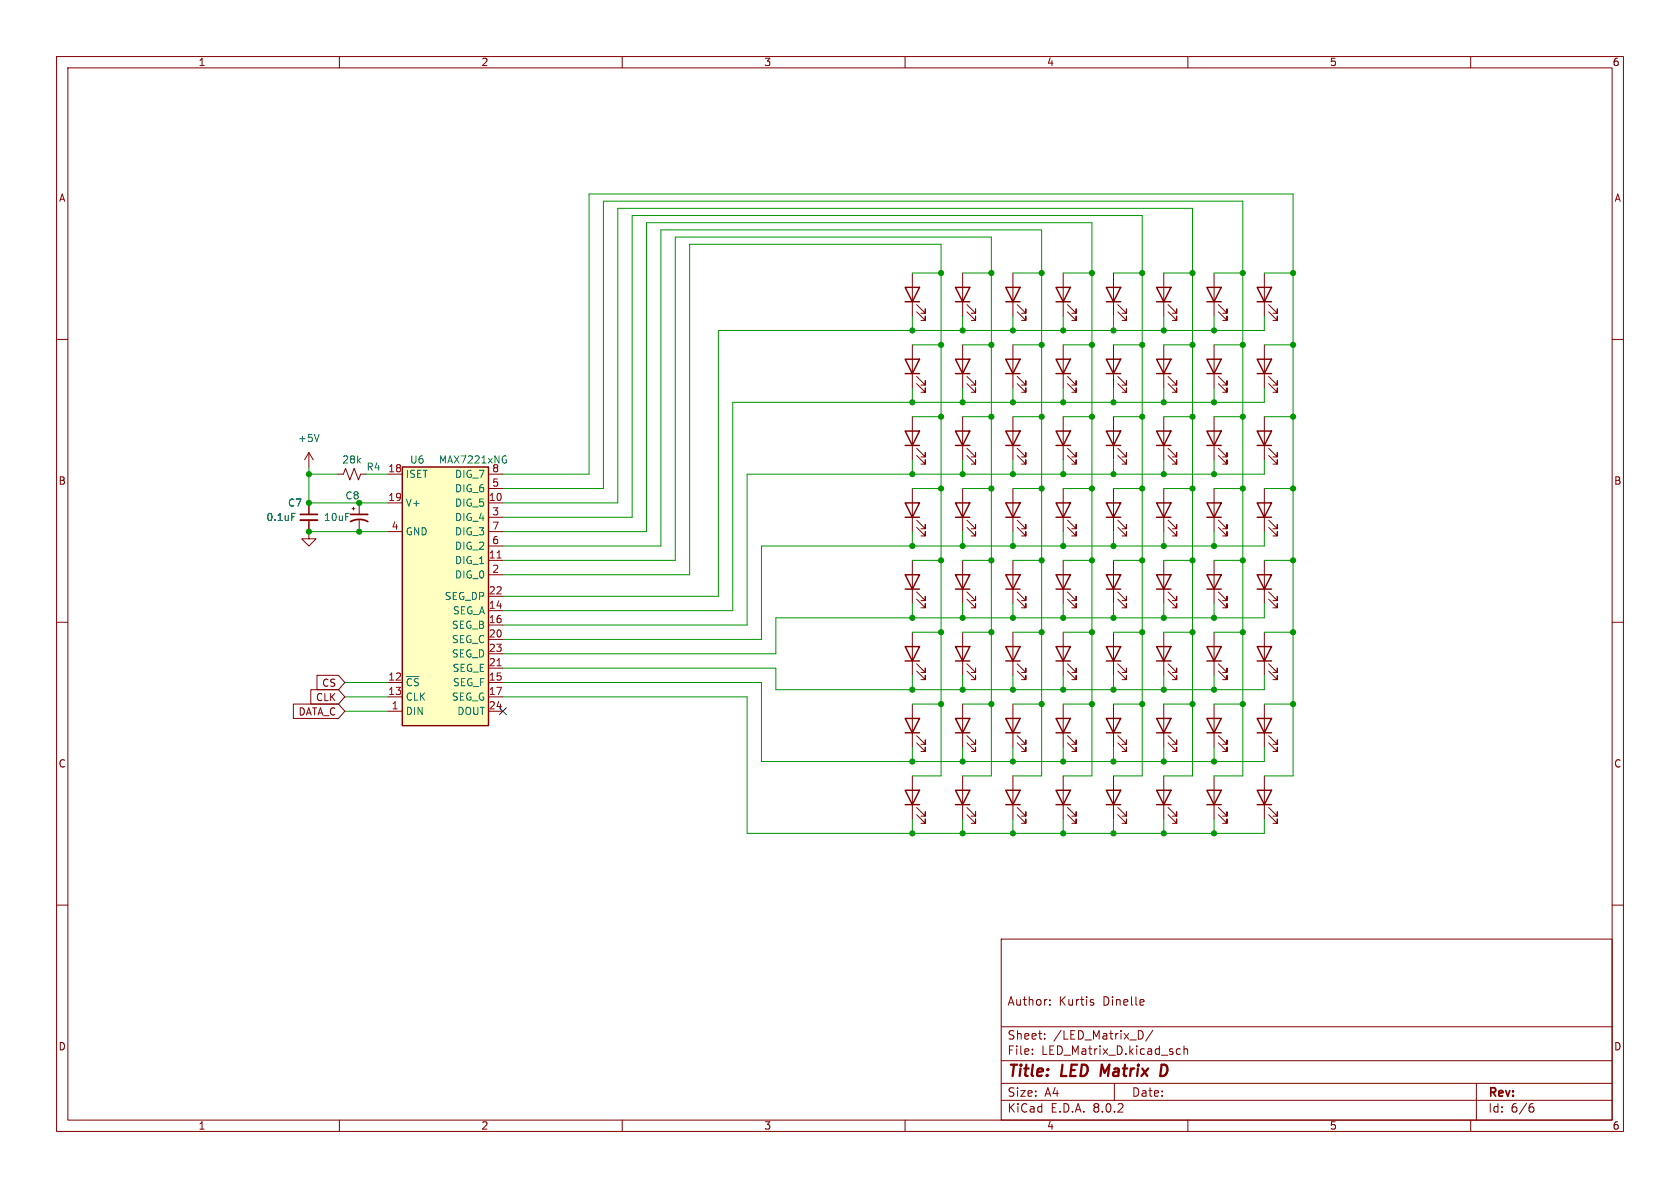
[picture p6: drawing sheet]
<svg xmlns="http://www.w3.org/2000/svg" width="297mm" height="210mm" viewBox="0 0 297 210" stroke-linecap="round" stroke-linejoin="round" font-family="sans-serif">
<g fill="none" stroke="#840000" stroke-width=".18">
<path d="M10 10h277v190h-277zM12 12h273v186h-273zM60 10v2M110 10v2M160 10v2M210 10v2M260 10v2M10 60h2M285 60h2M205.7 61v7.6M205.7 73.7v7.6M206.5 79.2l1.5 1.6v-.8v.8h-.7"/>
<path d="M206.5 67.8l1.5 1.5v-.7v.7h-.7M206.5 66.5l1.5 1.6v-.8v.8h-.7M214.6 61v7.6M214.6 73.7v7.6M215.4 79.2l1.5 1.6v-.8v.8h-.7M215.4 67.8l1.5 1.5v-.7v.7h-.7M215.4 66.5l1.5 1.6v-.8v.8h-.7M223.5 61v7.6M223.5 73.7v7.6M224.3 67.8l1.5 1.5v-.7v.7h-.8M224.3 66.5l1.5 1.6v-.8v.8h-.8M224.3 79.2l1.5 1.6v-.8v.8h-.8"/>
<path d="M54.6 80l-.8 1.3M54.6 80v2.6M54.6 80l.8 1.3M59.7 83.8h1l.4-1 .7 2 .8-2 .8 2 .4-1h1M196.8 99.1v7.6M205.7 86.4v7.6M205.7 99.1v7.6M206.5 93.2l1.5 1.5v-.7v.7h-.7M206.5 91.9l1.5 1.6v-.8v.8h-.7M206.5 80.5l1.5 1.5v-.7v.7h-.7M214.6 86.4v7.6M214.6 99.1v7.6"/>
<path d="M215.4 80.5l1.5 1.5v-.7v.7h-.7M215.4 93.2l1.5 1.5v-.7v.7h-.7M215.4 91.9l1.5 1.6v-.8v.8h-.7M223.5 86.4v7.6M223.5 99.1v7.6M224.3 93.2l1.5 1.5v-.7v.7h-.8M224.3 91.9l1.5 1.6v-.8v.8h-.8M224.3 80.5l1.5 1.5v-.7v.7h-.8M10 110h2M197.6 105.9l1.5 1.5v-.7v.7h-.7M197.6 104.6l1.5 1.6v-.8v.8h-.7M205.7 111.8v7.6"/>
<path d="M206.5 105.9l1.5 1.5v-.7v.7h-.7M206.5 104.6l1.5 1.6v-.8v.8h-.7M206.5 118.6l1.5 1.5v-.7v.7h-.7M206.5 117.3l1.5 1.6v-.8v.8h-.7M215.4 105.9l1.5 1.5v-.7v.7h-.7M215.4 104.6l1.5 1.6v-.8v.8h-.7M223.5 111.8v7.6M224.3 118.6l1.5 1.5v-.7v.7h-.8M224.3 117.3l1.5 1.6v-.8v.8h-.8M224.3 105.9l1.5 1.5v-.7v.7h-.8M224.3 104.6l1.5 1.6v-.8v.8h-.8M285 110h2"/>
<path d="M10 160h2M285 160h2M177 166h108v32h-108zM185.6 177.6v.1M185.6 176.8v.1M193 177.2l.3 .1 .1 .2-.2 .2h-.3M193 176.7l.3 .1M202 176.7l.2 .4-.7 .1M202.2 177.6l-.2 .1M60 198v2M110 198v2M160 198v2"/>
<path d="M177 194.5h108M177 191.5h108M177 187.5h108M177 181.5h108M182.5 186.3v.1M182.5 185.5v.1M184.7 183.6v.1M184.7 182.8v.1M197 191.5v3M201.6 182.2a.81 .81 0 0 1 .5 .7 .81 .81 0 0 1-.5 .8M203.8 182.1l-1.3 2M208.1 186.3h.6"/>
<path d="M208.1 185.5h.6M209.3 185.5l.2-.1 .4 .1 .1 .9M209.3 184.9v1.5M210 198v2M260 198v2M261 191.5v6.5M270.6 195.7h.3l.3 .3-.1 .5-.5 .1M271 195.1l-.4 .1"/>
</g>
<path d="M194.8 188.2l-.3 2M205.4 188.2h.4a1.08 1.08 0 0 1 .6 1.1 1.08 1.08 0 0 1-.8 .9h-.5z" fill="none" stroke="#840000" stroke-width=".4"/>
<g fill="none" stroke="#840000" stroke-width=".25">
<path d="M204.5 76.2h2.5l-1.3 2.5zM204.5 63.5h2.5l-1.3 2.5zM204.5 78.7h2.5M204.5 66h2.5M213.4 76.2h2.5l-1.3 2.5zM213.4 63.5h2.5l-1.3 2.5zM213.4 78.7h2.5M213.4 66h2.5M222.2 63.5h2.6l-1.3 2.5zM222.2 76.2h2.6l-1.3 2.5zM222.2 78.7h2.6M222.2 66h2.6"/>
<path d="M204.5 88.9h2.5l-1.3 2.5zM204.5 91.4h2.5M213.4 88.9h2.5l-1.3 2.5zM213.4 91.4h2.5M222.2 88.9h2.6l-1.3 2.5zM222.2 91.4h2.6M195.6 101.6h2.5l-1.3 2.5zM195.6 104.1h2.5M204.5 101.6h2.5l-1.3 2.5zM204.5 114.3h2.5l-1.3 2.5zM204.5 116.8h2.5M204.5 104.1h2.5"/>
<path d="M213.4 101.6h2.5l-1.3 2.5zM213.4 104.1h2.5M222.2 114.3h2.6l-1.3 2.5zM222.2 101.6h2.6l-1.3 2.5zM222.2 116.8h2.6M222.2 104.1h2.6"/>
</g>
<path d="M56.4 76.8l-.4 1.2" fill="none" stroke="#006464" stroke-width=".18"/>
<path d="M71.1 82.6h15.3v45.7h-15.3z" fill="#ffffc2"/>
<g fill="none" stroke="#840000" stroke-width=".25">
<path d="M160 50.8h2.6l-1.3 2.5zM160 53.3h2.6M168.9 50.8h2.5l-1.2 2.5zM168.9 53.3h2.5M177.8 50.8h2.5l-1.2 2.5zM177.8 53.3h2.5M186.7 50.8h2.5l-1.2 2.5zM186.7 53.3h2.5M195.6 50.8h2.5l-1.3 2.5zM195.6 53.3h2.5M204.5 50.8h2.5l-1.3 2.5zM204.5 53.3h2.5"/>
<path d="M213.4 50.8h2.5l-1.3 2.5zM213.4 53.3h2.5M222.2 50.8h2.6l-1.3 2.5zM222.2 53.3h2.6M160 76.2h2.6l-1.3 2.5zM160 63.5h2.6l-1.3 2.5zM160 78.7h2.6M160 66h2.6M168.9 76.2h2.5l-1.2 2.5zM168.9 63.5h2.5l-1.2 2.5zM168.9 78.7h2.5M168.9 66h2.5"/>
<path d="M177.8 63.5h2.5l-1.2 2.5zM177.8 76.2h2.5l-1.2 2.5zM177.8 78.7h2.5M177.8 66h2.5M186.7 63.5h2.5l-1.2 2.5zM186.7 76.2h2.5l-1.2 2.5zM186.7 78.7h2.5M186.7 66h2.5M195.6 63.5h2.5l-1.3 2.5zM195.6 76.2h2.5l-1.3 2.5zM195.6 78.7h2.5M195.6 66h2.5"/>
<path d="M71.1 82.6h15.3v45.7h-15.3zM160 88.9h2.6l-1.3 2.5zM160 91.4h2.6M168.9 88.9h2.5l-1.2 2.5zM168.9 91.4h2.5M177.8 88.9h2.5l-1.2 2.5zM177.8 91.4h2.5M186.7 88.9h2.5l-1.2 2.5zM186.7 91.4h2.5M195.6 88.9h2.5l-1.3 2.5zM195.6 91.4h2.5M160 101.6h2.6l-1.3 2.5z"/>
<path d="M160 114.3h2.6l-1.3 2.5zM160 116.8h2.6M160 104.1h2.6M168.9 114.3h2.5l-1.2 2.5zM168.9 101.6h2.5l-1.2 2.5zM168.9 116.8h2.5M168.9 104.1h2.5M177.8 114.3h2.5l-1.2 2.5zM177.8 101.6h2.5l-1.2 2.5zM177.8 116.8h2.5M177.8 104.1h2.5M186.7 114.3h2.5l-1.2 2.5z"/>
<path d="M186.7 101.6h2.5l-1.2 2.5zM186.7 116.8h2.5M186.7 104.1h2.5M195.6 114.3h2.5l-1.3 2.5zM195.6 116.8h2.5M213.4 114.3h2.5l-1.3 2.5zM213.4 116.8h2.5M160 139.7h2.6l-1.3 2.5zM160 127h2.6l-1.3 2.5zM160 129.5h2.6M168.9 127h2.5l-1.2 2.5zM168.9 139.7h2.5l-1.2 2.5z"/>
<path d="M168.9 129.5h2.5M177.8 127h2.5l-1.2 2.5zM177.8 139.7h2.5l-1.2 2.5zM177.8 129.5h2.5M186.7 127h2.5l-1.2 2.5zM186.7 139.7h2.5l-1.2 2.5zM186.7 129.5h2.5M195.6 127h2.5l-1.3 2.5zM195.6 139.7h2.5l-1.3 2.5zM195.6 129.5h2.5M204.5 127h2.5l-1.3 2.5zM204.5 139.7h2.5l-1.3 2.5z"/>
<path d="M204.5 129.5h2.5M213.4 139.7h2.5l-1.3 2.5zM213.4 127h2.5l-1.3 2.5zM213.4 129.5h2.5M222.2 127h2.6l-1.3 2.5zM222.2 139.7h2.6l-1.3 2.5zM222.2 129.5h2.6M160 142.2h2.6M168.9 142.2h2.5M177.8 142.2h2.5M186.7 142.2h2.5M195.6 142.2h2.5"/>
<path d="M204.5 142.2h2.5M213.4 142.2h2.5M222.2 142.2h2.6"/>
</g>
<g fill="none" stroke="#840000" stroke-width=".18">
<path d="M161.3 48.3v7.6M162.1 55.1l1.5 1.5v-.7v.7h-.8M162.1 53.8l1.5 1.6v-.8v.8h-.8M170.2 48.3v7.6M170.9 55.1l1.6 1.5v-.7v.7h-.8M170.9 53.8l1.6 1.6v-.8v.8h-.8M179.1 48.3v7.6M179.8 55.1l1.6 1.5v-.7v.7h-.8M179.8 53.8l1.6 1.6v-.8v.8h-.8M188 48.3v7.6M188.7 55.1l1.5 1.5v-.7v.7h-.7M188.7 53.8l1.5 1.6v-.8v.8h-.7"/>
<path d="M196.8 48.3v7.6M197.6 55.1l1.5 1.5v-.7v.7h-.7M197.6 53.8l1.5 1.6v-.8v.8h-.7M205.7 48.3v7.6M206.5 55.1l1.5 1.5v-.7v.7h-.7M206.5 53.8l1.5 1.6v-.8v.8h-.7M214.6 48.3v7.6M215.4 55.1l1.5 1.5v-.7v.7h-.7M215.4 53.8l1.5 1.6v-.8v.8h-.7M223.5 48.3v7.6M224.3 55.1l1.5 1.5v-.7v.7h-.8M224.3 53.8l1.5 1.6v-.8v.8h-.8"/>
<path d="M161.3 61v7.6M161.3 73.7v7.6M162.1 79.2l1.5 1.6v-.8v.8h-.8M162.1 67.8l1.5 1.5v-.7v.7h-.8M162.1 66.5l1.5 1.6v-.8v.8h-.8M170.2 61v7.6M170.2 73.7v7.6M170.9 79.2l1.6 1.6v-.8v.8h-.8M170.9 67.8l1.6 1.5v-.7v.7h-.8M170.9 66.5l1.6 1.6v-.8v.8h-.8M179.1 61v7.6M179.1 73.7v7.6"/>
<path d="M179.8 67.8l1.6 1.5v-.7v.7h-.8M179.8 66.5l1.6 1.6v-.8v.8h-.8M179.8 79.2l1.6 1.6v-.8v.8h-.8M188 61v7.6M188 73.7v7.6M188.7 67.8l1.5 1.5v-.7v.7h-.7M188.7 66.5l1.5 1.6v-.8v.8h-.7M188.7 79.2l1.5 1.6v-.8v.8h-.7M196.8 61v7.6M196.8 73.7v7.6M197.6 67.8l1.5 1.5v-.7v.7h-.7M197.6 66.5l1.5 1.6v-.8v.8h-.7"/>
<path d="M197.6 79.2l1.5 1.6v-.8v.8h-.7M54.6 91.9v3.4h1.3l-1.3 1.2-1.3-1.2h1.3M54.6 88.9v2M62.2 89.9h.5M62.5 89.7v.5M63.5 88.9v2M63.5 91.9v2.1M68.6 88.9h2.5M68.6 83.8h2.5M68.6 94h2.5M86.4 88.9h2.5M86.4 99.1h2.5"/>
<path d="M86.4 83.8h2.5M86.4 91.4h2.5M86.4 94h2.5M86.4 86.4h2.5M86.4 96.5h2.5M161.3 86.4v7.6M161.3 99.1v7.6M162.1 80.5l1.5 1.5v-.7v.7h-.8M162.1 93.2l1.5 1.5v-.7v.7h-.8M162.1 91.9l1.5 1.6v-.8v.8h-.8M170.2 86.4v7.6M170.2 99.1v7.6"/>
<path d="M170.9 93.2l1.6 1.5v-.7v.7h-.8M170.9 91.9l1.6 1.6v-.8v.8h-.8M170.9 80.5l1.6 1.5v-.7v.7h-.8M179.1 86.4v7.6M179.1 99.1v7.6M179.8 80.5l1.6 1.5v-.7v.7h-.8M179.8 93.2l1.6 1.5v-.7v.7h-.8M179.8 91.9l1.6 1.6v-.8v.8h-.8M188 86.4v7.6M188 99.1v7.6M188.7 93.2l1.5 1.5v-.7v.7h-.7M188.7 91.9l1.5 1.6v-.8v.8h-.7"/>
<path d="M188.7 80.5l1.5 1.5v-.7v.7h-.7M196.8 86.4v7.6M197.6 80.5l1.5 1.5v-.7v.7h-.7M197.6 93.2l1.5 1.5v-.7v.7h-.7M197.6 91.9l1.5 1.6v-.8v.8h-.7M56 119.4h3.8l1.2 1.3-1.2 1.2h-3.8zM86.4 108h2.5M86.4 110.5h2.5M86.4 101.6h2.5M86.4 113h2.5M86.4 118.1h2.5M86.4 105.4h2.5"/>
<path d="M86.4 115.6h2.5M161.3 111.8v7.6M162.1 105.9l1.5 1.5v-.7v.7h-.8M162.1 104.6l1.5 1.6v-.8v.8h-.8M162.1 118.6l1.5 1.5v-.7v.7h-.8M162.1 117.3l1.5 1.6v-.8v.8h-.8M170.2 111.8v7.6M170.9 118.6l1.6 1.5v-.7v.7h-.8M170.9 117.3l1.6 1.6v-.8v.8h-.8M170.9 105.9l1.6 1.5v-.7v.7h-.8M170.9 104.6l1.6 1.6v-.8v.8h-.8M179.1 111.8v7.6"/>
<path d="M179.8 118.6l1.6 1.5v-.7v.7h-.8M179.8 117.3l1.6 1.6v-.8v.8h-.8M179.8 105.9l1.6 1.5v-.7v.7h-.8M179.8 104.6l1.6 1.6v-.8v.8h-.8M188 111.8v7.6M188.7 118.6l1.5 1.5v-.7v.7h-.7M188.7 117.3l1.5 1.6v-.8v.8h-.7M188.7 105.9l1.5 1.5v-.7v.7h-.7M188.7 104.6l1.5 1.6v-.8v.8h-.7M196.8 111.8v7.6M197.6 118.6l1.5 1.5v-.7v.7h-.7M197.6 117.3l1.5 1.6v-.8v.8h-.7"/>
<path d="M214.6 111.8v7.6M215.4 118.6l1.5 1.5v-.7v.7h-.7M215.4 117.3l1.5 1.6v-.8v.8h-.7M51.9 124.5h7.9l1.2 1.2-1.2 1.3h-7.9zM54.9 121.9h4.9l1.2 1.3-1.2 1.3h-4.9zM68.6 125.7h2.5M68.6 120.7h2.5M68.6 123.2h2.5M86.4 125.7h2.5M86.4 120.7h2.5M86.4 123.2h2.5M161.3 124.5v7.6"/>
<path d="M161.3 137.2v7.6M162.1 131.3l1.5 1.5v-.7v.7h-.8M162.1 130l1.5 1.6v-.8v.8h-.8M170.2 124.5v7.6M170.2 137.2v7.6M170.9 131.3l1.6 1.5v-.7v.7h-.8M170.9 130l1.6 1.6v-.8v.8h-.8M179.1 124.5v7.6M179.1 137.2v7.6M179.8 131.3l1.6 1.5v-.7v.7h-.8M179.8 130l1.6 1.6v-.8v.8h-.8M188 124.5v7.6"/>
<path d="M188 137.2v7.6M188.7 131.3l1.5 1.5v-.7v.7h-.7M188.7 130l1.5 1.6v-.8v.8h-.7M196.8 124.5v7.6M196.8 137.2v7.6M197.6 131.3l1.5 1.5v-.7v.7h-.7M197.6 130l1.5 1.6v-.8v.8h-.7M205.7 124.5v7.6M205.7 137.2v7.6M206.5 131.3l1.5 1.5v-.7v.7h-.7M206.5 130l1.5 1.6v-.8v.8h-.7M214.6 124.5v7.6"/>
<path d="M214.6 137.2v7.6M215.4 131.3l1.5 1.5v-.7v.7h-.7M215.4 130l1.5 1.6v-.8v.8h-.7M223.5 124.5v7.6M223.5 137.2v7.6M224.3 131.3l1.5 1.5v-.7v.7h-.8M224.3 130l1.5 1.6v-.8v.8h-.8M162.1 144l1.5 1.5v-.7v.7h-.8M162.1 142.7l1.5 1.6v-.8v.8h-.8M170.9 144l1.6 1.5v-.7v.7h-.8M170.9 142.7l1.6 1.6v-.8v.8h-.8M179.8 144l1.6 1.5v-.7v.7h-.8"/>
<path d="M179.8 142.7l1.6 1.6v-.8v.8h-.8M188.7 144l1.5 1.5v-.7v.7h-.7M188.7 142.7l1.5 1.6v-.8v.8h-.7M197.6 144l1.5 1.5v-.7v.7h-.7M197.6 142.7l1.5 1.6v-.8v.8h-.7M206.5 144l1.5 1.5v-.7v.7h-.7M206.5 142.7l1.5 1.6v-.8v.8h-.7M215.4 144l1.5 1.5v-.7v.7h-.7M215.4 142.7l1.5 1.6v-.8v.8h-.7M224.3 144l1.5 1.5v-.7v.7h-.8M224.3 142.7l1.5 1.6v-.8v.8h-.8"/>
</g>
<path d="M87.9 98.6h.7M87.9 117.7h.7" fill="none" stroke="#a90000" stroke-width=".18"/>
<path d="M51.6 90.7h.6M89.2 80.6l.3 .1M89.3 81.3h.3v.4l-.4 .2" fill="none" stroke="#006464" stroke-width=".18"/>
<path d="M53.1 90.9h3M62 92.2a3.2 3.2 0 0 1 3 0M62 90.9h3" fill="none" stroke="#840000" stroke-width=".3"/>
<path d="M53.1 91.9h3" fill="none" stroke="#840000" stroke-width=".33"/>
<g fill="none" stroke="#009600" stroke-width=".18">
<path d="M161.3 55.9v2.5M161.3 48.3h5.1M170.2 55.9v2.5M170.2 48.3h5.1M179.1 55.9v2.5M179.1 48.3h5M188 55.9v2.5M188 48.3h5M196.8 55.9v2.5M196.8 48.3h5.1M205.7 55.9v2.5M205.7 48.3h5.1"/>
<path d="M214.6 55.9v2.5M214.6 48.3h5.1M223.5 55.9v2.5h-96.5v47h-38.1M223.5 48.3h5.1M161.3 68.6v2.5M161.3 73.7h5.1M161.3 61h5.1M170.2 68.6v2.5M170.2 73.7h5.1M170.2 61h5.1M179.1 68.6v2.5M179.1 73.7h5"/>
<path d="M179.1 61h5M188 68.6v2.5M188 73.7h5M188 61h5M196.8 68.6v2.5M196.8 73.7h5.1M196.8 61h5.1M205.7 68.6v2.5M205.7 73.7h5.1M205.7 61h5.1M214.6 68.6v2.5M214.6 73.7h5.1"/>
<path d="M214.6 61h5.1M223.5 68.6v2.5h-94v36.9h-40.6M223.5 73.7h5.1M223.5 61h5.1M54.6 83.8h5.1M54.6 94h14M54.6 82.6v6.3h14M64.8 83.8h3.8M88.9 99.1h30.5v-57.2h55.9v95.3h-5.1M88.9 96.5h27.9v-55.9h67.3v96.6h-5M88.9 94h25.4v-54.6h78.7v97.8h-5M88.9 91.4h22.9v-53.3h90.1v99.1h-5.1"/>
<path d="M88.9 88.9h20.3v-52.1h101.6v100.4h-5.1M88.9 86.4h17.8v-50.8h113v101.6h-5.1M88.9 83.8h15.2v-49.5h124.5v102.9h-5.1M161.3 99.1h5.1M161.3 81.3v2.5M161.3 94v2.5M161.3 86.4h5.1M170.2 81.3v2.5M170.2 94v2.5M170.2 99.1h5.1M170.2 86.4h5.1M179.1 81.3v2.5"/>
<path d="M179.1 94v2.5M179.1 99.1h5M179.1 86.4h5M188 99.1h5M188 81.3v2.5M188 94v2.5M188 86.4h5M196.8 99.1h5.1M196.8 81.3v2.5M196.8 94v2.5M196.8 86.4h5.1M205.7 81.3v2.5"/>
<path d="M205.7 94v2.5M205.7 99.1h5.1M205.7 86.4h5.1M214.6 81.3v2.5M214.6 94v2.5M214.6 99.1h5.1M214.6 86.4h5.1M223.5 99.1h5.1M223.5 94v2.5h-88.9v16.5h-45.7M223.5 81.3v2.5h-91.4v26.7h-43.2M223.5 86.4h5.1M88.9 101.6h33v-58.4h44.5v94h-5.1"/>
<path d="M88.9 118.1h48.3v3.8h86.3v-2.5M161.3 111.8h5.1M161.3 106.7v2.5M161.3 119.4v2.5M170.2 106.7v2.5M170.2 119.4v2.5M170.2 111.8h5.1M179.1 106.7v2.5M179.1 119.4v2.5M179.1 111.8h5M188 106.7v2.5M188 119.4v2.5"/>
<path d="M188 111.8h5M196.8 111.8h5.1M196.8 106.7v2.5M196.8 119.4v2.5M205.7 106.7v2.5M205.7 119.4v2.5M205.7 111.8h5.1M214.6 106.7v2.5M214.6 119.4v2.5M214.6 111.8h5.1M223.5 106.7v2.5h-86.3v6.4h-48.3M223.5 111.8h5.1"/>
<path d="M61 125.7h7.6M61 120.7h7.6M61 123.2h7.6M88.9 123.2h43.2v24.1h91.4v-2.5M88.9 120.7h45.7v13.9h88.9v-2.5M161.3 124.5h5.1M161.3 132.1v2.5M170.2 132.1v2.5M170.2 124.5h5.1M179.1 132.1v2.5M179.1 124.5h5M188 132.1v2.5"/>
<path d="M188 124.5h5M196.8 132.1v2.5M196.8 124.5h5.1M205.7 132.1v2.5M205.7 124.5h5.1M214.6 132.1v2.5M214.6 124.5h5.1M223.5 124.5h5.1M161.3 144.8v2.5M170.2 144.8v2.5M179.1 144.8v2.5M188 144.8v2.5"/>
<path d="M196.8 144.8v2.5M205.7 144.8v2.5M214.6 144.8v2.5"/>
</g>
<path d="M88.3 125.1l1.2 1.2M89.5 125.1l-1.2 1.2" fill="none" stroke="#000084" stroke-width=".18"/>
<g fill="#009600" stroke="#009600" stroke-width=".18">
<circle cx="184.1" cy="73.7" r=".46"/>
<circle cx="170.2" cy="58.4" r=".46"/>
<circle cx="179.1" cy="83.8" r=".46"/>
<circle cx="175.3" cy="73.7" r=".46"/>
<circle cx="179.1" cy="109.2" r=".46"/>
<circle cx="188" cy="109.2" r=".46"/>
<circle cx="184.1" cy="111.8" r=".46"/>
<circle cx="188" cy="121.9" r=".46"/>
<circle cx="166.4" cy="111.8" r=".46"/>
<circle cx="175.3" cy="124.5" r=".46"/>
<circle cx="161.3" cy="109.2" r=".46"/>
<circle cx="161.3" cy="121.9" r=".46"/>
<circle cx="179.1" cy="58.4" r=".46"/>
<circle cx="170.2" cy="96.5" r=".46"/>
<circle cx="188" cy="96.5" r=".46"/>
<circle cx="170.2" cy="134.6" r=".46"/>
<circle cx="166.4" cy="124.5" r=".46"/>
<circle cx="161.3" cy="147.3" r=".46"/>
<circle cx="170.2" cy="147.3" r=".46"/>
<circle cx="179.1" cy="134.6" r=".46"/>
<circle cx="188" cy="147.3" r=".46"/>
<circle cx="179.1" cy="147.3" r=".46"/>
<circle cx="188" cy="134.6" r=".46"/>
<circle cx="161.3" cy="134.6" r=".46"/>
<circle cx="184.1" cy="86.4" r=".46"/>
<circle cx="188" cy="83.8" r=".46"/>
<circle cx="175.3" cy="86.4" r=".46"/>
<circle cx="166.4" cy="73.7" r=".46"/>
<circle cx="179.1" cy="71.1" r=".46"/>
<circle cx="161.3" cy="71.1" r=".46"/>
<circle cx="170.2" cy="71.1" r=".46"/>
<circle cx="161.3" cy="58.4" r=".46"/>
<circle cx="161.3" cy="83.8" r=".46"/>
<circle cx="166.4" cy="86.4" r=".46"/>
<circle cx="175.3" cy="61" r=".46"/>
<circle cx="175.3" cy="48.3" r=".46"/>
<circle cx="166.4" cy="61" r=".46"/>
<circle cx="166.4" cy="48.3" r=".46"/>
<circle cx="170.2" cy="83.8" r=".46"/>
<circle cx="54.6" cy="94" r=".46"/>
<circle cx="54.6" cy="88.9" r=".46"/>
<circle cx="63.5" cy="94" r=".46"/>
<circle cx="63.5" cy="88.9" r=".46"/>
<circle cx="54.6" cy="83.8" r=".46"/>
<circle cx="228.6" cy="86.4" r=".46"/>
<circle cx="228.6" cy="73.7" r=".46"/>
<circle cx="214.6" cy="71.1" r=".46"/>
<circle cx="210.8" cy="73.7" r=".46"/>
<circle cx="219.7" cy="73.7" r=".46"/>
<circle cx="196.8" cy="58.4" r=".46"/>
<circle cx="201.9" cy="48.3" r=".46"/>
<circle cx="205.7" cy="58.4" r=".46"/>
<circle cx="201.9" cy="61" r=".46"/>
<circle cx="201.9" cy="73.7" r=".46"/>
<circle cx="205.7" cy="71.1" r=".46"/>
<circle cx="193" cy="73.7" r=".46"/>
<circle cx="196.8" cy="71.1" r=".46"/>
<circle cx="188" cy="58.4" r=".46"/>
<circle cx="193" cy="61" r=".46"/>
<circle cx="184.1" cy="61" r=".46"/>
<circle cx="193" cy="86.4" r=".46"/>
<circle cx="205.7" cy="83.8" r=".46"/>
<circle cx="201.9" cy="86.4" r=".46"/>
<circle cx="193" cy="48.3" r=".46"/>
<circle cx="184.1" cy="48.3" r=".46"/>
<circle cx="188" cy="71.1" r=".46"/>
<circle cx="210.8" cy="86.4" r=".46"/>
<circle cx="219.7" cy="86.4" r=".46"/>
<circle cx="210.8" cy="99.1" r=".46"/>
<circle cx="205.7" cy="109.2" r=".46"/>
<circle cx="205.7" cy="96.5" r=".46"/>
<circle cx="201.9" cy="111.8" r=".46"/>
<circle cx="214.6" cy="83.8" r=".46"/>
<circle cx="219.7" cy="99.1" r=".46"/>
<circle cx="196.8" cy="83.8" r=".46"/>
<circle cx="228.6" cy="48.3" r=".46"/>
<circle cx="228.6" cy="61" r=".46"/>
<circle cx="210.8" cy="61" r=".46"/>
<circle cx="219.7" cy="61" r=".46"/>
<circle cx="214.6" cy="58.4" r=".46"/>
<circle cx="210.8" cy="48.3" r=".46"/>
<circle cx="219.7" cy="48.3" r=".46"/>
<circle cx="166.4" cy="99.1" r=".46"/>
<circle cx="161.3" cy="96.5" r=".46"/>
<circle cx="179.1" cy="96.5" r=".46"/>
<circle cx="184.1" cy="99.1" r=".46"/>
<circle cx="193" cy="99.1" r=".46"/>
<circle cx="196.8" cy="96.5" r=".46"/>
<circle cx="175.3" cy="99.1" r=".46"/>
<circle cx="228.6" cy="111.8" r=".46"/>
<circle cx="201.9" cy="99.1" r=".46"/>
<circle cx="214.6" cy="109.2" r=".46"/>
<circle cx="214.6" cy="96.5" r=".46"/>
<circle cx="210.8" cy="111.8" r=".46"/>
<circle cx="228.6" cy="99.1" r=".46"/>
<circle cx="214.6" cy="121.9" r=".46"/>
<circle cx="219.7" cy="111.8" r=".46"/>
<circle cx="196.8" cy="147.3" r=".46"/>
<circle cx="205.7" cy="147.3" r=".46"/>
<circle cx="196.8" cy="121.9" r=".46"/>
<circle cx="205.7" cy="134.6" r=".46"/>
<circle cx="205.7" cy="121.9" r=".46"/>
<circle cx="201.9" cy="124.5" r=".46"/>
<circle cx="193" cy="124.5" r=".46"/>
<circle cx="196.8" cy="134.6" r=".46"/>
<circle cx="179.1" cy="121.9" r=".46"/>
<circle cx="184.1" cy="124.5" r=".46"/>
<circle cx="170.2" cy="109.2" r=".46"/>
<circle cx="175.3" cy="111.8" r=".46"/>
<circle cx="193" cy="111.8" r=".46"/>
<circle cx="196.8" cy="109.2" r=".46"/>
<circle cx="170.2" cy="121.9" r=".46"/>
<circle cx="210.8" cy="124.5" r=".46"/>
<circle cx="219.7" cy="124.5" r=".46"/>
<circle cx="214.6" cy="147.3" r=".46"/>
<circle cx="214.6" cy="134.6" r=".46"/>
<circle cx="228.6" cy="124.5" r=".46"/>
</g>
<g font-size="2.8" fill="#840000">
<text x="178" y="190.9">Title:</text>
<text x="187.7" y="190.9">LED</text>
<text x="195.4" y="190.9">Matrix</text>
</g>
<g font-size="2.1" fill="#840000">
<text x="178" y="178">Author:</text>
<text x="187.2" y="178">Kurtis</text>
<text x="195" y="178">Dinelle</text>
<text x="178" y="184">Sheet:</text>
<text x="186.2" y="184">/LED_Matrix_D/</text>
<text x="178" y="186.7">File:</text>
<text x="184.1" y="186.7">LED_Matrix_D.kicad_sch</text>
<text x="178" y="196.9">KiCad</text>
<text x="178" y="194.1">Size:</text>
<text x="184.7" y="194.1">A4</text>
<text x="185.7" y="196.9">E.D.A.</text>
<text x="193.3" y="196.9">8.0.2</text>
<text x="200" y="194.1">Date:</text>
<text x="263" y="194.3">Rev:</text>
<text x="263" y="196.9">Id:</text>
<text x="267.1" y="196.9">6/6</text>
</g>
<g font-size="1.8" fill="#840000">
<text x="35" y="11.9">1</text>
<text x="85" y="11.9">2</text>
<text x="135" y="11.9">3</text>
<text x="185" y="11.9">4</text>
<text x="235" y="11.9">5</text>
<text x="285" y="11.9">6</text>
<text x="10.3" y="35.9">A</text>
<text x="285.3" y="35.9">A</text>
<text x="10.3" y="85.9">B</text>
<text x="285.3" y="85.9">B</text>
<text x="55.8" y="124.1">CLK</text>
<text x="56.8" y="121.6">CS</text>
<text x="52.7" y="126.7">DATA_C</text>
<text x="10.3" y="135.9">C</text>
<text x="285.3" y="135.9">C</text>
<text x="10.3" y="185.9">D</text>
<text x="285.3" y="185.9">D</text>
<text x="35" y="199.9">1</text>
<text x="85" y="199.9">2</text>
<text x="135" y="199.9">3</text>
<text x="185" y="199.9">4</text>
<text x="235" y="199.9">5</text>
<text x="285" y="199.9">6</text>
</g>
<g font-size="1.8" fill="#006464">
<text x="52.6" y="78.3">+5V</text>
<text x="60.4" y="82.1">28k</text>
<text x="64.7" y="83.4">R4</text>
<text x="72.4" y="82.1">U6</text>
<text x="77.5" y="82.1">MAX7221xNG</text>
<text x="50.8" y="89.8">C7</text>
<text x="61" y="88.5">C8</text>
<text x="71.6" y="84.7">ISET</text>
<text x="71.6" y="89.8">V+</text>
<text x="80.3" y="89.8">DIG_5</text>
<text x="80.3" y="87.2">DIG_6</text>
<text x="80.3" y="84.7">DIG_7</text>
<text x="47" y="92.3">0.1uF</text>
<text x="57.2" y="92.3">10uF</text>
<text x="71.6" y="94.8">GND</text>
<text x="80.3" y="92.3">DIG_4</text>
<text x="80.3" y="94.8">DIG_3</text>
<text x="80.3" y="99.9">DIG_1</text>
<text x="80.3" y="97.4">DIG_2</text>
<text x="78.5" y="106.3">SEG_DP</text>
<text x="80.3" y="102.5">DIG_0</text>
<text x="79.8" y="111.4">SEG_B</text>
<text x="79.8" y="113.9">SEG_C</text>
<text x="80" y="108.8">SEG_A</text>
<text x="79.8" y="116.4">SEG_D</text>
<text x="79.9" y="119">SEG_E</text>
<text x="71.6" y="121.5">~{CS}</text>
<text x="71.6" y="124.1">CLK</text>
<text x="79.8" y="124.1">SEG_G</text>
<text x="80" y="121.5">SEG_F</text>
<text x="71.6" y="126.6">DIN</text>
<text x="80.8" y="126.6">DOUT</text>
</g>
<g font-size="1.8" fill="#a90000">
<text x="68.5" y="83.6">18</text>
<text x="86.9" y="83.6">8</text>
<text x="68.5" y="88.6">19</text>
<text x="86.3" y="88.6">10</text>
<text x="86.9" y="86.1">5</text>
<text x="69.1" y="93.7">4</text>
<text x="86.9" y="91.2">3</text>
<text x="86.9" y="93.7">7</text>
<text x="86.3" y="98.8">11</text>
<text x="86.9" y="101.3">2</text>
<text x="86.9" y="96.3">6</text>
<text x="86.3" y="107.7">14</text>
<text x="86.3" y="105.2">22</text>
<text x="86.3" y="110.2">16</text>
<text x="86.3" y="112.8">20</text>
<text x="86.3" y="117.9">21</text>
<text x="86.3" y="115.3">23</text>
<text x="68.5" y="120.4">12</text>
<text x="68.5" y="122.9">13</text>
<text x="69.1" y="125.5">1</text>
<text x="86.3" y="120.4">15</text>
<text x="86.3" y="122.9">17</text>
<text x="86.3" y="125.5">24</text>
</g>
</svg>
